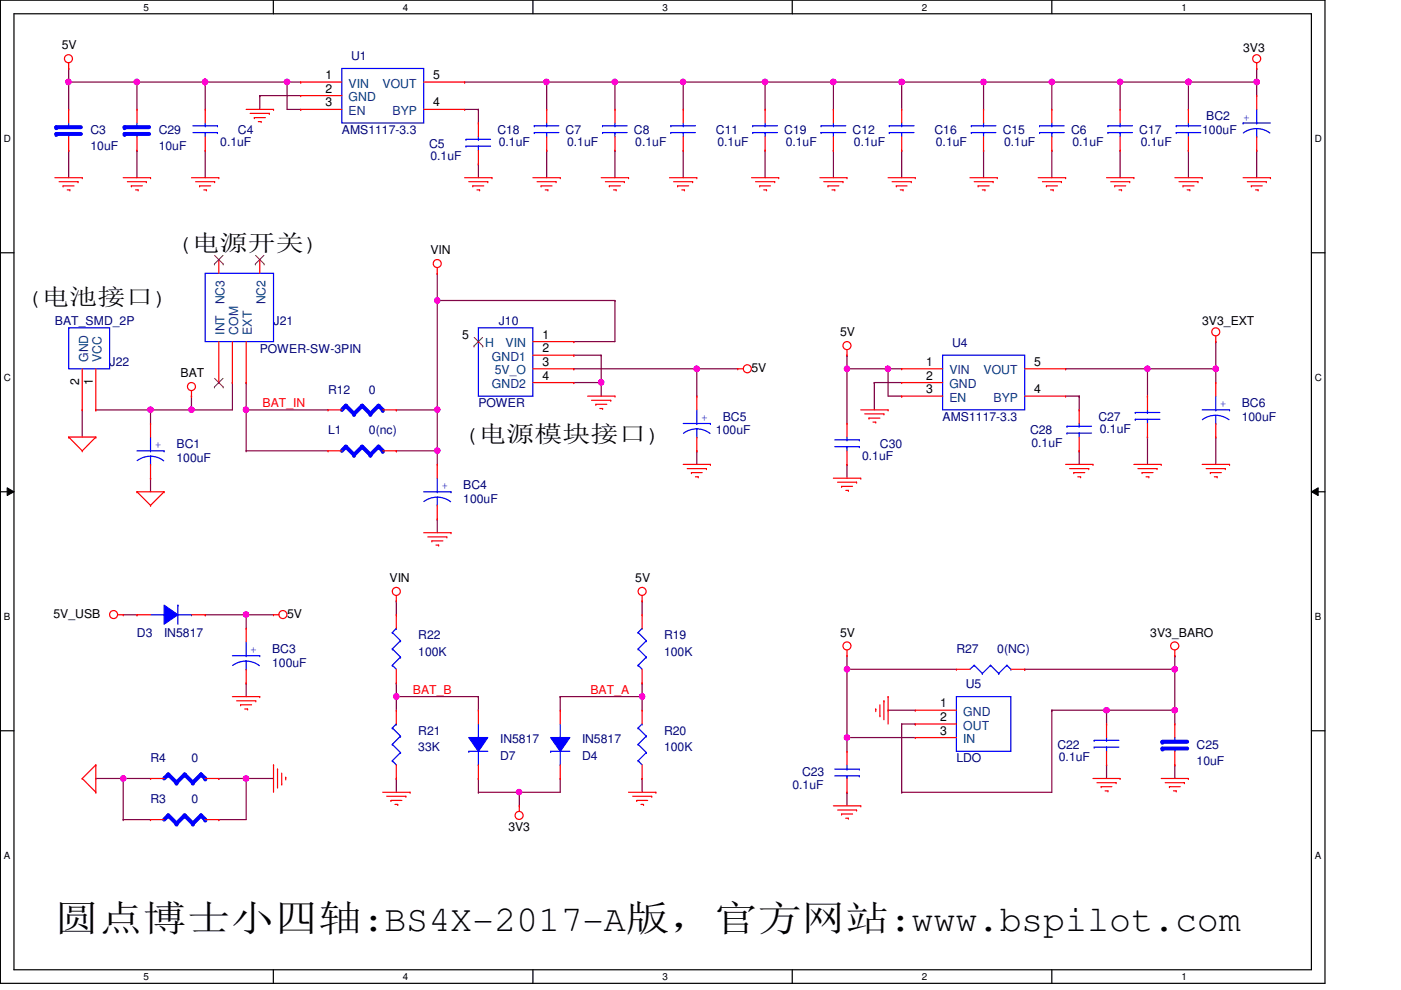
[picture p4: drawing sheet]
<svg xmlns="http://www.w3.org/2000/svg" width="297mm" height="210mm" viewBox="0 0 297 210" stroke-linecap="round" stroke-linejoin="round" font-family="sans-serif">
<path d="M.1 0h280.8v208.5h-280.8zM3 2.9h275v202.7h-275z" fill="none" stroke="#000" stroke-width=".25"/>
<g fill="#fff">
<path d="M30.4 .3h1.2v2.4h-1.2z"/>
<path d="M30.4 205.9h1.2v2.3h-1.2z"/>
</g>
<path d="M58 0v2.9M58 205.6v2.9" fill="none" stroke="#000" stroke-width=".25"/>
<g fill="#fff">
<path d="M85.4 .3h1.2v2.4h-1.2z"/>
<path d="M85.4 205.9h1.2v2.3h-1.2z"/>
</g>
<path d="M113 0v2.9M113 205.6v2.9" fill="none" stroke="#000" stroke-width=".25"/>
<g fill="#fff">
<path d="M140.5 .3h1.1v2.4h-1.1z"/>
<path d="M140.5 205.9h1.1v2.3h-1.1z"/>
</g>
<path d="M168 0v2.9M168 205.6v2.9" fill="none" stroke="#000" stroke-width=".25"/>
<g fill="#fff">
<path d="M195.4 .3h1.2v2.4h-1.2z"/>
<path d="M195.4 205.9h1.2v2.3h-1.2z"/>
</g>
<path d="M223 0v2.9M223 205.6v2.9" fill="none" stroke="#000" stroke-width=".25"/>
<g fill="#fff">
<path d="M250.5 .3h1.1v2.4h-1.1z"/>
<path d="M250.5 205.9h1.1v2.3h-1.1z"/>
<path d="M.8 28.2h1.5v2.4h-1.5z"/>
<path d="M278.8 28.2h1.4v2.4h-1.4z"/>
<path d="M.8 78.9h1.5v2.3h-1.5z"/>
<path d="M278.8 78.9h1.4v2.3h-1.4z"/>
</g>
<path d="M.1 53.6h2.9M278 53.6h2.9" fill="none" stroke="#000" stroke-width=".25"/>
<g fill="#fff">
<path d="M.8 129.6h1.4v2.3h-1.4z"/>
<path d="M278.8 129.6h1.3v2.3h-1.3z"/>
</g>
<path d="M.1 104.3h2.9M278 104.3h2.9" fill="none" stroke="#000" stroke-width=".25"/>
<path d="M1.5 103.4l1.5 .9-1.5 .8zM278 104.3l1.5-.9v1.7z" fill="#000"/>
<path d="M1.5 103.4l1.5 .9-1.5 .8zM278 104.3l1.5-.9v1.7z" fill="none" stroke="#000" stroke-width=".21"/>
<g fill="#fff">
<path d="M.8 180.3h1.4v2.3h-1.4z"/>
<path d="M278.8 180.3h1.3v2.3h-1.3z"/>
</g>
<path d="M.1 154.9h2.9M278 154.9h2.9" fill="none" stroke="#000" stroke-width=".25"/>
<g fill="none" stroke="#800040" stroke-width=".25">
<path d="M176.7 17.4h.1M176.7 17.4v5.8M191.2 17.4h.1M191.2 17.4v5.8M208.5 17.4h.1M208.5 17.4v5.8M208.5 17.4h14.5M223 17.4h.1M223 17.4v5.8M191.2 31.9h.1M191.2 31.9v5.8M208.5 31.9h.1"/>
<path d="M208.5 31.9v5.8M223 31.9h.1M223 31.9v5.8"/>
</g>
<circle cx="208.5" cy="17.4" r=".56" fill="#f0f"/>
<circle cx="208.5" cy="17.4" r=".56" fill="none" stroke="#f0f" stroke-width=".25"/>
<path d="M191.2 17.4h.1M191.2 17.4h17.3" fill="none" stroke="#800040" stroke-width=".25"/>
<circle cx="191.2" cy="17.4" r=".57" fill="#f0f"/>
<circle cx="191.2" cy="17.4" r=".57" fill="none" stroke="#f0f" stroke-width=".25"/>
<path d="M176.7 17.4h.1M176.7 17.4h14.5" fill="none" stroke="#800040" stroke-width=".25"/>
<circle cx="176.7" cy="17.4" r=".57" fill="#f0f"/>
<circle cx="176.7" cy="17.4" r=".57" fill="none" stroke="#f0f" stroke-width=".25"/>
<path d="M14.6 17.4h.1M14.6 17.4h14.4M43.5 17.4h.1M43.5 17.4v5.8M130.4 17.4h.1M130.4 17.4h14.5M162.2 17.4h.1M162.2 17.4h14.5" fill="none" stroke="#800040" stroke-width=".25"/>
<circle cx="14.5" cy="17.4" r=".56" fill="#f0f"/>
<circle cx="14.5" cy="17.4" r=".56" fill="none" stroke="#f0f" stroke-width=".25"/>
<path d="M237.5 17.4h.1M237.5 17.4h14.5" fill="none" stroke="#800040" stroke-width=".25"/>
<circle cx="252" cy="17.4" r=".56" fill="#f0f"/>
<circle cx="252" cy="17.4" r=".56" fill="none" stroke="#f0f" stroke-width=".25"/>
<circle cx="237.5" cy="17.4" r=".56" fill="#f0f"/>
<circle cx="237.5" cy="17.4" r=".56" fill="none" stroke="#f0f" stroke-width=".25"/>
<path d="M252 17.4h.1M252 17.4v5.8M252 17.4h14.4M252 31.9h.1M252 31.9v5.8" fill="none" stroke="#800040" stroke-width=".25"/>
<circle cx="266.4" cy="17.4" r=".56" fill="#f0f"/>
<circle cx="266.4" cy="17.4" r=".56" fill="none" stroke="#f0f" stroke-width=".25"/>
<circle cx="252" cy="17.4" r=".56" fill="#f0f"/>
<circle cx="252" cy="17.4" r=".56" fill="none" stroke="#f0f" stroke-width=".25"/>
<path d="M52.2 95.6h.1M52.2 95.6h17.4M84 95.6h.1M92.7 86.9h.1M92.7 86.9v8.7h-8.7" fill="none" stroke="#800040" stroke-width=".25"/>
<circle cx="92.7" cy="86.9" r=".56" fill="#f0f"/>
<circle cx="92.7" cy="86.9" r=".56" fill="none" stroke="#f0f" stroke-width=".25"/>
<path d="M92.7 63.7h.1M92.7 63.7v23.2h-8.7M52.2 86.9h.1M52.2 81.1h.1M52.2 86.9h17.4M52.2 81.1v5.8M84 86.9h.1M84 144.8h.1M84 144.8v2.9" fill="none" stroke="#800040" stroke-width=".25"/>
<circle cx="92.7" cy="63.7" r=".56" fill="#f0f"/>
<circle cx="92.7" cy="63.7" r=".56" fill="none" stroke="#f0f" stroke-width=".25"/>
<path d="M115.9 17.4h.1M115.9 17.4h14.5M257.8 72.4h.1M257.8 72.4v5.8" fill="none" stroke="#800040" stroke-width=".25"/>
<circle cx="130.3" cy="17.4" r=".56" fill="#f0f"/>
<circle cx="130.3" cy="17.4" r=".56" fill="none" stroke="#f0f" stroke-width=".25"/>
<circle cx="115.8" cy="17.4" r=".56" fill="#f0f"/>
<circle cx="115.8" cy="17.4" r=".56" fill="none" stroke="#f0f" stroke-width=".25"/>
<path d="M179.6 78.2h.1M179.6 78.2v11.6" fill="none" stroke="#800040" stroke-width=".25"/>
<circle cx="179.6" cy="78.2" r=".56" fill="#f0f"/>
<circle cx="179.6" cy="78.2" r=".56" fill="none" stroke="#f0f" stroke-width=".25"/>
<path d="M188.3 78.2h.1M188.3 78.2h2.9M243.3 78.2h.1M243.3 78.2h14.5" fill="none" stroke="#800040" stroke-width=".25"/>
<circle cx="257.8" cy="78.2" r=".56" fill="#f0f"/>
<circle cx="257.8" cy="78.2" r=".56" fill="none" stroke="#f0f" stroke-width=".25"/>
<circle cx="243.3" cy="78.2" r=".56" fill="#f0f"/>
<circle cx="243.3" cy="78.2" r=".56" fill="none" stroke="#f0f" stroke-width=".25"/>
<g fill="none" stroke="#800040" stroke-width=".25">
<path d="M188.3 78.2h.1M188.3 78.2v5.8h2.9M225.9 78.2h.1M225.9 78.2h17.4M243.3 78.2h.1M243.3 78.2v5.8M179.6 98.5h.1M179.6 98.5v2.9M185.4 81.1h.1M185.4 81.1v5.8M185.4 81.1h5.8M191.2 84h.1"/>
<path d="M243.3 92.7h.1M243.3 92.7v5.8"/>
</g>
<circle cx="188.2" cy="78.2" r=".56" fill="#f0f"/>
<circle cx="188.2" cy="78.2" r=".56" fill="none" stroke="#f0f" stroke-width=".25"/>
<g fill="none" stroke="#800040" stroke-width=".25">
<path d="M179.6 75.3h.1M179.6 75.3v2.9M257.8 78.2h.1M257.8 78.2v2.9M225.9 84h2.9M228.8 95.6h.1M228.8 84h.1M228.8 84v2.9M228.8 95.6v2.9M257.8 92.7h.1M257.8 92.7v5.8M26.1 165.1h.1"/>
<path d="M26.1 165.1h5.8M46.4 173.8h.1M52.2 165.1h.1M52.2 165.1h5.8M52.2 165.1v8.7h-5.8"/>
</g>
<circle cx="52.1" cy="165.1" r=".56" fill="#f0f"/>
<circle cx="52.1" cy="165.1" r=".56" fill="none" stroke="#f0f" stroke-width=".25"/>
<path d="M26.1 173.8h.1M26.1 165.1h.1M26.1 173.8h5.8M26.1 165.1v8.7M46.4 165.1h.1M46.4 165.1h5.8" fill="none" stroke="#800040" stroke-width=".25"/>
<circle cx="26.1" cy="165.1" r=".56" fill="#f0f"/>
<circle cx="26.1" cy="165.1" r=".56" fill="none" stroke="#f0f" stroke-width=".25"/>
<g fill="none" stroke="#800040" stroke-width=".25">
<path d="M20.3 86.9h.1M20.3 86.9h20.3M31.9 86.9h.1M249.1 139h.1M249.1 139v2.9M179.6 156.4h.1M179.6 156.4v2.9M223 150.6h.1M223 150.6h11.6M20.3 165.1h.1M20.3 165.1h5.8M234.6 162.2h.1"/>
<path d="M234.6 162.2v2.9"/>
</g>
<circle cx="234.6" cy="150.6" r=".56" fill="#f0f"/>
<circle cx="234.6" cy="150.6" r=".56" fill="none" stroke="#f0f" stroke-width=".25"/>
<path d="M249.1 150.6h.1M249.1 150.6v2.9M249.1 162.2h.1M249.1 162.2v2.9" fill="none" stroke="#800040" stroke-width=".25"/>
<circle cx="249.1" cy="150.6" r=".56" fill="#f0f"/>
<circle cx="249.1" cy="150.6" r=".56" fill="none" stroke="#f0f" stroke-width=".25"/>
<path d="M179.6 141.9h.1M179.6 141.9h23.2M234.6 150.6h.1M234.6 150.6v2.9M179.6 168h.1M179.6 168v2.9" fill="none" stroke="#800040" stroke-width=".25"/>
<circle cx="179.6" cy="141.9" r=".56" fill="#f0f"/>
<circle cx="179.6" cy="141.9" r=".56" fill="none" stroke="#f0f" stroke-width=".25"/>
<path d="M43.5 31.9h.1M43.5 31.9v5.8M179.6 139h.1M179.6 139v2.9M179.6 156.4h.1M179.6 156.4h14.5M188.3 150.6h.1M188.3 150.6h5.8M234.6 150.6h.1M234.6 150.6h14.5" fill="none" stroke="#800040" stroke-width=".25"/>
<circle cx="179.6" cy="156.4" r=".56" fill="#f0f"/>
<circle cx="179.6" cy="156.4" r=".56" fill="none" stroke="#f0f" stroke-width=".25"/>
<path d="M179.6 141.9h.1M179.6 141.9v14.5M191.2 153.5h.1M191.2 153.5h2.9M191.2 153.5v14.5M194.1 153.5h.1M217.3 141.9h.1M217.3 141.9h31.8M223 150.6h.1M223 150.6v17.4h-31.8M191.2 168h.1" fill="none" stroke="#800040" stroke-width=".25"/>
<circle cx="249.1" cy="141.9" r=".56" fill="#f0f"/>
<circle cx="249.1" cy="141.9" r=".56" fill="none" stroke="#f0f" stroke-width=".25"/>
<path d="M147.7 78.2h.1M147.7 78.2h8.7M249.1 141.9h.1M249.1 141.9v8.7" fill="none" stroke="#800040" stroke-width=".25"/>
<circle cx="147.7" cy="78.2" r=".56" fill="#f0f"/>
<circle cx="147.7" cy="78.2" r=".56" fill="none" stroke="#f0f" stroke-width=".25"/>
<path d="M127.5 75.3h.1M127.5 75.3v5.8M92.7 95.6h.1M92.7 95.6v2.9M92.7 110.1h.1M92.7 110.1v2.8" fill="none" stroke="#800040" stroke-width=".25"/>
<circle cx="92.7" cy="95.5" r=".56" fill="#f0f"/>
<circle cx="92.7" cy="95.5" r=".56" fill="none" stroke="#f0f" stroke-width=".25"/>
<path d="M40.6 84h.1M40.6 84v2.9M136.1 144.8h.1M136.1 144.8v2.9" fill="none" stroke="#800040" stroke-width=".25"/>
<circle cx="40.6" cy="86.9" r=".56" fill="#f0f"/>
<circle cx="40.6" cy="86.9" r=".56" fill="none" stroke="#f0f" stroke-width=".25"/>
<path d="M147.7 78.2h.1M147.7 78.2v5.8M31.9 86.9h.1M31.9 86.9v2.9M147.7 95.6h.1M147.7 95.6v2.9M31.9 101.4h.1M31.9 101.4v2.9M52.2 144.8h.1M52.2 144.8v2.9" fill="none" stroke="#800040" stroke-width=".25"/>
<circle cx="31.9" cy="86.9" r=".56" fill="#f0f"/>
<circle cx="31.9" cy="86.9" r=".56" fill="none" stroke="#f0f" stroke-width=".25"/>
<g fill="none" stroke="#800040" stroke-width=".25">
<path d="M266.4 14.5h.1M266.4 14.5v2.9M17.4 86.9h.1M17.4 86.9v5.8M40.6 86.9h.1M40.6 86.9h8.7M118.8 147.7h.1M118.8 147.7h17.3M101.4 165.1h.1M101.4 165.1v2.9M110.1 168h.1M118.8 165.1h.1"/>
<path d="M118.8 165.1v2.9h-8.7M136.1 165.1h.1M136.1 165.1v2.9"/>
</g>
<circle cx="136.1" cy="147.7" r=".56" fill="#f0f"/>
<circle cx="136.1" cy="147.7" r=".56" fill="none" stroke="#f0f" stroke-width=".25"/>
<path d="M136.1 127.4h.1M136.1 127.4v2.9M84 147.7h.1M84 147.7h17.4M136.1 147.7h.1M136.1 147.7v2.9M84 165.1h.1M84 165.1v2.9" fill="none" stroke="#800040" stroke-width=".25"/>
<circle cx="84" cy="147.7" r=".56" fill="#f0f"/>
<circle cx="84" cy="147.7" r=".56" fill="none" stroke="#f0f" stroke-width=".25"/>
<path d="M52.2 86.9h.1M52.2 86.9v8.7M84 127.4h.1M84 127.4v2.9M84 147.7h.1M84 147.7v2.9M118.8 147.7h.1M118.8 147.7v2.9" fill="none" stroke="#800040" stroke-width=".25"/>
<circle cx="52.1" cy="86.9" r=".56" fill="#f0f"/>
<circle cx="52.1" cy="86.9" r=".56" fill="none" stroke="#f0f" stroke-width=".25"/>
<path d="M121.7 72.4h.1M121.7 72.4h8.7M101.4 147.7h.1M101.4 147.7v2.9M101.4 168h.1M101.4 168h8.7" fill="none" stroke="#800040" stroke-width=".25"/>
<circle cx="110.1" cy="167.9" r=".56" fill="#f0f"/>
<circle cx="110.1" cy="167.9" r=".56" fill="none" stroke="#f0f" stroke-width=".25"/>
<path d="M121.7 81.1h.1M121.7 81.1h5.8M110.1 168h.1M110.1 168v2.9" fill="none" stroke="#800040" stroke-width=".25"/>
<circle cx="127.5" cy="81.1" r=".56" fill="#f0f"/>
<circle cx="127.5" cy="81.1" r=".56" fill="none" stroke="#f0f" stroke-width=".25"/>
<g fill="none" stroke="#800040" stroke-width=".25">
<path d="M60.9 17.4h.1M60.9 17.4h2.9M60.9 17.4v5.8h2.9M63.8 17.4h.1M266.4 17.4h.1M266.4 17.4v2.9M55.1 20.3h.1M55.1 20.3v2.9M55.1 20.3h8.7M63.8 23.2h.1M101.4 34.8h.1M101.4 34.8v2.9"/>
<path d="M266.4 31.9h.1M266.4 31.9v5.8M121.7 75.3h.1M121.7 75.3h5.8M49.3 81.1h.1M49.3 81.1v5.8M127.5 81.1h.1M127.5 81.1v2.9M26.1 130.3h2.9M29 130.3h.1M52.2 130.3h.1M52.2 130.3h5.8"/>
</g>
<circle cx="52.1" cy="130.3" r=".56" fill="#f0f"/>
<circle cx="52.1" cy="130.3" r=".56" fill="none" stroke="#f0f" stroke-width=".25"/>
<path d="M223 17.4h.1M223 17.4h14.5M237.5 17.4h.1M237.5 17.4v5.8M98.5 23.2h2.9M101.4 23.2h.1M101.4 23.2v2.9M237.5 31.9h.1M237.5 31.9v5.8" fill="none" stroke="#800040" stroke-width=".25"/>
<circle cx="223" cy="17.4" r=".56" fill="#f0f"/>
<circle cx="223" cy="17.4" r=".56" fill="none" stroke="#f0f" stroke-width=".25"/>
<path d="M14.6 14.5h.1M14.6 17.4h.1M14.6 14.5v8.7M29 17.4h.1M29 17.4v5.8M29 17.4h14.5M14.6 31.9h.1M14.6 31.9v5.8" fill="none" stroke="#800040" stroke-width=".25"/>
<circle cx="43.5" cy="17.4" r=".56" fill="#f0f"/>
<circle cx="43.5" cy="17.4" r=".56" fill="none" stroke="#f0f" stroke-width=".25"/>
<circle cx="29" cy="17.4" r=".56" fill="#f0f"/>
<circle cx="29" cy="17.4" r=".56" fill="none" stroke="#f0f" stroke-width=".25"/>
<path d="M144.9 17.4h.1M144.9 17.4h17.3M29 31.9h.1M29 31.9v5.8" fill="none" stroke="#800040" stroke-width=".25"/>
<circle cx="162.2" cy="17.4" r=".57" fill="#f0f"/>
<circle cx="162.2" cy="17.4" r=".57" fill="none" stroke="#f0f" stroke-width=".25"/>
<circle cx="144.8" cy="17.4" r=".56" fill="#f0f"/>
<circle cx="144.8" cy="17.4" r=".56" fill="none" stroke="#f0f" stroke-width=".25"/>
<path d="M43.5 17.4h.1M43.5 17.4h17.4M130.4 31.9h.1M130.4 31.9v5.8M92.7 58h.1M92.7 58v5.7M92.7 63.7h.1M92.7 63.7h37.7M130.4 63.7h.1M130.4 63.7v8.7" fill="none" stroke="#800040" stroke-width=".25"/>
<circle cx="60.9" cy="17.4" r=".57" fill="#f0f"/>
<circle cx="60.9" cy="17.4" r=".57" fill="none" stroke="#f0f" stroke-width=".25"/>
<circle cx="43.5" cy="17.4" r=".56" fill="#f0f"/>
<circle cx="43.5" cy="17.4" r=".56" fill="none" stroke="#f0f" stroke-width=".25"/>
<g fill="none" stroke="#800040" stroke-width=".25">
<path d="M98.5 17.4h.1M98.5 17.4h17.4M115.9 17.4h.1M115.9 17.4v5.8M130.4 17.4h.1M130.4 17.4v5.8M144.9 17.4h.1M144.9 17.4v5.8M162.2 17.4h.1M162.2 17.4v5.8M115.9 31.9h.1M115.9 31.9v5.8"/>
<path d="M144.9 31.9h.1M144.9 31.9v5.8M162.2 31.9h.1M162.2 31.9v5.8M176.7 31.9h.1M176.7 31.9v5.8M121.7 78.2h.1M121.7 78.2h26M179.6 78.2h.1M179.6 78.2h8.7M43.5 130.3h.1M43.5 130.3h8.7"/>
<path d="M52.2 130.3h.1M52.2 130.3v2.9"/>
</g>
<g fill="none" stroke="#f00" stroke-width=".25">
<path d="M14.6 14.5h.1M14.6 13.3v1.2M63.8 17.4h.1M63.8 17.4h8.7M89.8 17.4h8.7M98.5 17.4h.1M266.4 14.5h.1M266.4 13.3v1.2M11.6 37.7h5.8M12.5 38.5h4M13.4 39.4h.1M13.4 39.4h2.3"/>
<path d="M16.5 38.5h.1M17.4 37.7h.1M26.1 37.7h5.8M27 38.5h4M27.9 39.4h.1M27.9 39.4h2.3M31 38.5h.1M31.9 37.7h.1M40.6 37.7h5.8M41.5 38.5h4M42.3 39.4h.1M42.3 39.4h2.4"/>
<path d="M45.5 38.5h.1M46.4 37.7h.1M52.2 23.2h5.8M53 24h4.1M53.9 24.9h.1M53.9 24.9h2.4M54.8 25.8h.6M55.4 25.8h.1M57.1 24h.1M58 23.2h.1M63.8 20.3h.1M63.8 23.2h.1"/>
<path d="M63.8 23.2h8.7M63.8 20.3h8.7M89.8 23.2h8.7M98.5 23.2h.1M98.5 37.7h5.8M99.4 38.5h4M100.2 39.4h.1M100.2 39.4h2.4M103.4 38.5h.1M104.3 37.7h.1M113 37.7h5.8M113.9 38.5h4"/>
<path d="M114.7 39.4h.1M114.7 39.4h2.3M115.9 23.2h.1M115.9 31.9h.1M115.9 23.2v2.9M115.9 29v2.9M117.9 38.5h.1M118.8 37.7h.1M127.5 37.7h5.8M128.4 38.5h4M129.2 39.4h.1M129.2 39.4h2.3"/>
<path d="M132.4 38.5h.1M133.3 37.7h.1M141.9 37.7h5.8M142.8 38.5h4.1M143.7 39.4h.1M143.7 39.4h2.3M144.9 23.2h.1M144.9 31.9h.1M144.9 23.2v2.9M144.9 29v2.9M146.9 38.5h.1M147.7 37.7h.1"/>
<path d="M159.3 37.7h5.8M160.2 38.5h4M161.1 39.4h.1M161.1 39.4h2.3M164.2 38.5h.1M165.1 37.7h.1M173.8 37.7h5.8M174.7 38.5h4M175.6 39.4h.1M175.6 39.4h2.2M178.7 38.5h.1M179.6 37.7h.1"/>
<path d="M188.3 37.7h5.8M189.1 38.5h4.1M190 39.4h.1M190 39.4h2.3M193.2 38.5h.1M194.1 37.7h.1M205.7 37.7h5.8M206.5 38.5h4.1M207.4 39.4h.1M207.4 39.4h2.3M210.6 38.5h.1M211.5 37.7h.1"/>
<path d="M220.1 37.7h5.8M221 38.5h4M221.9 39.4h.1M221.9 39.4h2.3M225 38.5h.1M225.9 37.7h.1M234.6 37.7h5.8M235.5 38.5h4M236.3 39.4h.1M236.3 39.4h2.4M239.5 38.5h.1M240.4 37.7h.1"/>
<path d="M249.1 37.7h5.8M250 38.5h4M250.8 39.4h.1M250.8 39.4h2.3M254 38.5h.1M254.9 37.7h.1M263.6 37.7h5.8M264.5 38.5h4M265.3 39.4h.1M265.3 39.4h2.3M268.5 38.5h.1M269.4 37.7h.1"/>
<path d="M14.3 40.3h.5M14.8 40.3h.1M28.7 40.3h.6M29.3 40.3h.1M43.2 40.3h.6M43.8 40.3h.1M92.7 58h.1M92.7 56.8v1.2M101.1 40.3h.6M101.7 40.3h.1M115.6 40.3h.6M116.2 40.3h.1"/>
<path d="M130.1 40.3h.5M130.6 40.3h.1M144.6 40.3h.5M145.1 40.3h.1M161.9 40.3h.6M162.5 40.3h.1M176.4 40.3h.6M177 40.3h.1M190.9 40.3h.6M191.5 40.3h.1M208.3 40.3h.5M208.8 40.3h.1"/>
<path d="M222.8 40.3h.5M223.3 40.3h.1M237.2 40.3h.6M237.8 40.3h.1M251.7 40.3h.6M252.3 40.3h.1M266.2 40.3h.5M266.7 40.3h.1M156.4 78.2h.1M156.4 78.2h1.2M179.6 75.3h.1M179.6 74.2v1.1"/>
<path d="M257.8 72.4h.1M257.8 71.2v1.2M14.6 92.7h.1M14.6 92.7h5.7M14.6 92.7l2.8 2.9M17.4 95.6h.1M20.3 92.7h.1M20.3 92.7l-2.9 2.9M40.6 84h.1M40.6 82.8v1.2M124.6 84h5.8M125.4 84.9h4.1"/>
<path d="M126.3 85.7h.1M126.3 85.7h2.3M127.2 86.6h.6M127.8 86.6h.1M129.5 84.9h.1M130.4 84h.1M144.9 98.5h5.7M145.7 99.4h4.1M149.8 99.4h.1M150.6 98.5h.1M182.5 86.9h5.8M183.3 87.8h4.1"/>
<path d="M184.2 88.6h.1M184.2 88.6h2.4M185.1 89.5h.6M185.7 89.5h.1M187.4 87.8h.1M188.3 86.9h.1M225.9 98.5h5.8M226.8 99.4h4M230.8 99.4h.1M231.7 98.5h.1M240.4 98.5h5.8M241.3 99.4h4"/>
<path d="M245.3 99.4h.1M246.2 98.5h.1M254.9 98.5h5.8M255.7 99.4h4.1M259.8 99.4h.1M260.7 98.5h.1M29 104.3h.1M29 104.3h5.8M29 104.3l2.9 2.8M31.9 107.1h.1M34.8 104.3h.1M34.8 104.3l-2.9 2.8"/>
<path d="M89.8 112.9h5.8M90.7 113.8h4M91.6 114.7h.1M91.6 114.7h2.3M92.5 115.6h.5M93 115.6h.1M94.7 113.8h.1M95.6 112.9h.1M146.6 100.2h.1M146.6 100.2h2.3M147.4 101.1h.6M148 101.1h.1"/>
<path d="M176.7 101.4h5.8M177.6 102.2h4M178.4 103.1h.1M178.4 103.1h2.4M179.3 104h.6M179.9 104h.1M181.6 102.2h.1M182.5 101.4h.1M227.7 100.2h.1M227.7 100.2h2.3M228.5 101.1h.6M229.1 101.1h.1"/>
<path d="M242.1 100.2h.1M242.1 100.2h2.4M243 101.1h.6M243.6 101.1h.1M256.6 100.2h.1M256.6 100.2h2.3M257.5 101.1h.6M258.1 101.1h.1M25 130.3h1.1M26.1 130.3h.1M58 130.3h.1M58 130.3h1.1"/>
<path d="M84 127.4h.1M84 126.3v1.1M136.1 127.4h.1M136.1 130.3h.1M136.1 126.3v1.1M136.1 130.3v2.9M179.6 139h.1M179.6 137.8v1.2M249.1 139h.1M249.1 137.8v1.2M49.3 147.7h5.8M50.2 148.6h4"/>
<path d="M51 149.4h.1M51 149.4h2.3M51.9 150.3h.6M52.5 150.3h.1M54.2 148.6h.1M55.1 147.7h.1M84 150.6h.1M84 150.6v2.9M136.1 144.8h.1M136.1 141.9v2.9M185.7 150.3h.1M185.7 150.3v.6"/>
<path d="M186.6 151.8h.1M186.6 149.4v2.4M187.4 148.6h.1M187.4 148.6v4M188.3 147.7h.1M188.3 147.7v5.8M17.4 165.1h.1M17.4 165.1l2.9 2.9M20.3 162.2h.1M20.3 168h.1M20.3 162.2v5.8M20.3 162.2l-2.9 2.9"/>
<path d="M58 162.2h.1M58 162.2v5.8M58.8 163.1h.1M58.8 163.1v4M59.7 166.2h.1M59.7 163.9v2.3M60.6 164.8h.1M60.6 164.8v.6M81.1 168h5.8M82 168.8h4.1M82.9 169.7h.1M82.9 169.7h2.3"/>
<path d="M83.7 170.6h.6M84 165.1h.1M84 162.2v2.9M84.3 170.6h.1M86.1 168.8h.1M86.9 168h.1M110.1 170.9h.1M110.1 170.9v1.1M133.3 168h5.8M134.2 168.8h4M135 169.7h.1M135 169.7h2.3"/>
<path d="M135.9 170.6h.5M136.4 170.6h.1M138.2 168.8h.1M139.1 168h.1M176.7 170.9h5.8M177.6 171.7h4M178.4 172.6h.1M178.4 172.6h2.4M179.3 173.5h.6M179.9 173.5h.1M181.6 171.7h.1M182.5 170.9h.1"/>
<path d="M231.7 165.1h5.8M232.6 165.9h4M233.5 166.8h.1M233.5 166.8h2.3M234.3 167.7h.6M234.9 167.7h.1M236.6 165.9h.1M237.5 165.1h.1M246.2 165.1h5.8M247.1 165.9h4M247.9 166.8h.1M247.9 166.8h2.3"/>
<path d="M248.8 167.7h.6M249.4 167.7h.1M251.1 165.9h.1M252 165.1h.1"/>
<circle cx="14.5" cy="12.4" r=".85"/>
<circle cx="266.4" cy="12.4" r=".85"/>
<circle cx="92.7" cy="55.9" r=".85"/>
<circle cx="158.4" cy="78.2" r=".85"/>
<circle cx="179.6" cy="73.3" r=".85"/>
<circle cx="257.8" cy="70.4" r=".85"/>
<circle cx="40.6" cy="82" r=".85"/>
<circle cx="24.1" cy="130.3" r=".85"/>
<circle cx="60" cy="130.3" r=".85"/>
<circle cx="84" cy="125.4" r=".85"/>
<circle cx="136.1" cy="125.4" r=".85"/>
<circle cx="179.6" cy="136.9" r=".85"/>
<circle cx="249.1" cy="137" r=".86"/>
<circle cx="110.1" cy="172.9" r=".85"/>
</g>
<g fill="none" stroke="#00f" stroke-width=".25">
<path d="M72.5 14.5h17.3v11.6h-17.3zM113.3 28.1h.1M113.3 26.7h.1M113.3 28.1h5.2M113.3 26.7h5.2M115.9 26.7h.1M115.9 28.1h.1M115.9 26.1v.6M115.9 28.1v.9M142.2 28.1h.1M142.2 26.7h.1M142.2 28.1h5.2"/>
<path d="M142.2 26.7h5.2M144.9 26.7h.1M144.9 28.1h.1M144.9 26.1v.6M144.9 28.1v.9M135.3 137.6h.1M135.3 134.1h.1M135.3 137.6l1.7 1.7M135.3 134.1l1.7 1.7M136.1 133.2h.1M136.1 133.2l-.8 .9M137 139.3h.1"/>
<path d="M137 135.8h.1M137 139.3l-1.7 1.8M137 135.8l-1.7 1.8M83.2 157.8h.1M83.2 154.3h.1M83.2 157.8l1.7 1.8M83.2 154.3l1.7 1.8M84 153.5h.1M84 153.5l-.8 .8M84.9 159.6h.1M84.9 156.1h.1M84.9 159.6l-1.7 1.7"/>
<path d="M84.9 156.1l-1.7 1.7M135.3 141.1h.1M135.3 141.1l.8 .8M83.2 161.3h.1M83.2 161.3l.8 .9"/>
</g>
<path d="M35.7 172.9l-.9 .9" fill="none" stroke="#00f" stroke-width=".85"/>
<circle cx="35.7" cy="172.9" r=".42" fill="#00f"/>
<path d="M35.7 172.9l1.7 1.7" fill="none" stroke="#00f" stroke-width=".85"/>
<circle cx="37.4" cy="174.6" r=".42" fill="#00f"/>
<path d="M39.2 172.9l-1.8 1.7" fill="none" stroke="#00f" stroke-width=".85"/>
<circle cx="39.2" cy="172.9" r=".42" fill="#00f"/>
<path d="M39.2 172.9l1.7 1.7" fill="none" stroke="#00f" stroke-width=".85"/>
<circle cx="40.9" cy="174.6" r=".42" fill="#00f"/>
<path d="M42.6 172.9l-1.7 1.7" fill="none" stroke="#00f" stroke-width=".85"/>
<circle cx="42.6" cy="172.9" r=".42" fill="#00f"/>
<path d="M42.6 172.9l.9 .9" fill="none" stroke="#00f" stroke-width=".85"/>
<circle cx="43.5" cy="173.8" r=".42" fill="#00f"/>
<g fill="none" stroke="#f00" stroke-width=".25">
<path d="M130.4 23.2h.1M130.4 31.9h.1M130.4 23.2v2.9M130.4 29v2.9M223 23.2h.1M223 31.9h.1M223 23.2v2.9M223 29v2.9M17.4 78.2v8.7M20.3 78.2v8.7M191.2 78.2h.1M191.2 78.2h8.7"/>
<path d="M217.3 78.2h8.6M225.9 78.2h.1M17.4 86.9h.1M20.3 86.9h.1M191.2 81.1h.1M191.2 84h.1M191.2 81.1h8.7M191.2 84h8.7M217.3 84h8.6M225.9 84h.1M228.8 86.9h.1M228.8 95.6h.1"/>
<path d="M228.8 86.9v2.9M228.8 92.7v2.9M31.9 173.8h.1M31.9 173.8h2.9M43.5 173.8h2.9M46.4 173.8h.1"/>
</g>
<g fill="none" stroke="#00f" stroke-width=".25">
<path d="M29 28.4h.1M29 28.4v.6M127.8 28.1h.1M127.8 26.7h.1M127.8 28.1h5.2M127.8 26.7h5.2M130.4 26.7h.1M130.4 28.1h.1M130.4 26.1v.6M130.4 28.1v.9M220.4 28.1h.1M220.4 26.7h.1"/>
<path d="M220.4 28.1h5.2M220.4 26.7h5.2M223 26.7h.1M223 28.1h.1M223 26.1v.6M223 28.1v.9M14.6 69.5h8.6v8.7h-8.6zM199.9 75.3h17.4v11.6h-17.4zM226.2 91.8h.1M226.2 90.4h.1M226.2 91.8h5.2M226.2 90.4h5.2"/>
<path d="M228.8 90.4h.1M228.8 91.8h.1M228.8 89.8v.6M228.8 91.8v.9"/>
</g>
<path d="M26.4 27h5.2" fill="none" stroke="#00f" stroke-width=".85"/>
<circle cx="26.4" cy="27" r=".42" fill="#00f"/>
<path d="M26.4 28.4h5.2" fill="none" stroke="#00f" stroke-width=".85"/>
<circle cx="26.4" cy="28.4" r=".42" fill="#00f"/>
<path d="M29 27h.1M29 26.1v.9M99.4 159.3h.1M99.4 159.3h4M101.4 156.4h.1M101.4 153.5v2.9M101.4 159.3v2.9M101.4 162.2h.1" fill="none" stroke="#00f" stroke-width=".25"/>
<path d="M29 31.9h.1M29 23.2h.1M29 23.2v2.9M29 29v2.9" fill="none" stroke="#f00" stroke-width=".25"/>
<path d="M99.4 156.4h4l-2 2.9z" fill-rule="evenodd" fill="#00f"/>
<g fill="none" stroke="#00f" stroke-width=".25">
<path d="M99.4 156.4h4l-2 2.9zM206.5 141.1h.1M206.5 141.1l-.8 .8M206.5 141.1l1.8 1.7M208.3 142.8h.1M210 141.1h.1M210 141.1l-1.7 1.7M210 141.1l1.7 1.7M211.7 142.8h.1M213.5 141.1h.1M213.5 141.1l-1.8 1.7M213.5 141.1l.8 .8"/>
<path d="M214.3 141.9h.1"/>
</g>
<path d="M101.4 150.6h.1M101.4 150.6v2.9M202.8 141.9h.1M202.8 141.9h2.9M214.3 141.9h3M217.3 141.9h.1M101.4 165.1h.1M101.4 162.2v2.9" fill="none" stroke="#f00" stroke-width=".25"/>
<path d="M73.3 94.7l-.8 .9" fill="none" stroke="#00f" stroke-width=".85"/>
<circle cx="73.3" cy="94.7" r=".42" fill="#00f"/>
<path d="M73.3 94.7l1.8 1.7" fill="none" stroke="#00f" stroke-width=".85"/>
<circle cx="75.1" cy="96.4" r=".42" fill="#00f"/>
<path d="M76.8 94.7l-1.7 1.7" fill="none" stroke="#00f" stroke-width=".85"/>
<circle cx="76.8" cy="94.7" r=".42" fill="#00f"/>
<path d="M76.8 94.7l1.7 1.7" fill="none" stroke="#00f" stroke-width=".85"/>
<circle cx="78.5" cy="96.4" r=".42" fill="#00f"/>
<path d="M80.3 94.7l-1.8 1.7" fill="none" stroke="#00f" stroke-width=".85"/>
<circle cx="80.3" cy="94.7" r=".42" fill="#00f"/>
<path d="M80.3 94.7l.8 .9" fill="none" stroke="#00f" stroke-width=".85"/>
<circle cx="81.1" cy="95.6" r=".42" fill="#00f"/>
<path d="M69.6 95.6h.1M69.6 95.6h2.9M81.1 95.6h2.9M84 95.6h.1" fill="none" stroke="#f00" stroke-width=".25"/>
<path d="M14.6 28.4h.1M14.6 28.4v.6" fill="none" stroke="#00f" stroke-width=".25"/>
<path d="M11.9 27h5.2" fill="none" stroke="#00f" stroke-width=".85"/>
<circle cx="11.9" cy="27" r=".42" fill="#00f"/>
<path d="M11.9 28.4h5.2" fill="none" stroke="#00f" stroke-width=".85"/>
<circle cx="11.9" cy="28.4" r=".42" fill="#00f"/>
<g fill="none" stroke="#00f" stroke-width=".25">
<path d="M14.6 27h.1M14.6 26.1v.9M98.8 31h.1M98.8 29.5h.1M98.8 31h5.2M98.8 29.5h5.2M101.4 29.5h.1M101.4 31h.1M101.4 29v.5M101.4 31v.9M234.9 28.1h.1M234.9 26.7h.1"/>
<path d="M234.9 28.1h5.2M234.9 26.7h5.2M237.5 26.7h.1M237.5 28.1h.1M237.5 26.1v.6M237.5 28.1v.9M43.5 58h14.5v14.4h-14.5zM177 94.7h5.2M177 93.3h5.2M179.6 93.3h.1M179.6 94.7h.1M179.6 92.7v.6"/>
<path d="M179.6 94.7v.9M182.2 94.7h.1M182.2 93.3h.1"/>
</g>
<g fill="none" stroke="#f00" stroke-width=".25">
<path d="M14.6 31.9h.1M14.6 23.2h.1M14.6 23.2v2.9M14.6 29v2.9M101.4 26.1h.1M101.4 34.8h.1M101.4 26.1v2.9M101.4 31.9v2.9M237.5 23.2h.1M237.5 31.9h.1M237.5 23.2v2.9M237.5 29v2.9"/>
<path d="M46.4 55h.1M46.4 55v3M55.1 55h.1M55.1 55v3M46.4 72.4v8.7M49.3 72.4v8.7M52.2 72.4v8.7M46.4 81.1h.1M49.3 81.1h.1M52.2 81.1h.1M179.6 89.8h.1M179.6 98.5h.1"/>
<path d="M179.6 89.8v2.9M179.6 95.6v2.9"/>
</g>
<path d="M45.5 56h.1M45.5 54.1l1.8 1.9M47.3 54.1l-1.8 1.9M47.3 56h.1M54.1 56h.1M54.2 54.1l1.8 1.9M56 54.1l-1.9 1.9M56 56h.1M45.5 82h.1M45.5 80.2l1.8 1.8M47.3 80.2l-1.8 1.8M47.3 82h.1" fill="none" stroke="#804000" stroke-width=".21"/>
<path d="M35.7 164.2l-.9 .9" fill="none" stroke="#00f" stroke-width=".85"/>
<circle cx="35.7" cy="164.2" r=".42" fill="#00f"/>
<path d="M35.7 164.2l1.7 1.7" fill="none" stroke="#00f" stroke-width=".85"/>
<circle cx="37.4" cy="165.9" r=".42" fill="#00f"/>
<path d="M39.2 164.2l-1.8 1.7" fill="none" stroke="#00f" stroke-width=".85"/>
<circle cx="39.2" cy="164.2" r=".42" fill="#00f"/>
<path d="M39.2 164.2l1.7 1.7" fill="none" stroke="#00f" stroke-width=".85"/>
<circle cx="40.9" cy="165.9" r=".42" fill="#00f"/>
<path d="M42.6 164.2l-1.7 1.7" fill="none" stroke="#00f" stroke-width=".85"/>
<circle cx="42.6" cy="164.2" r=".42" fill="#00f"/>
<path d="M42.6 164.2l.9 .9" fill="none" stroke="#00f" stroke-width=".85"/>
<circle cx="43.5" cy="165.1" r=".42" fill="#00f"/>
<path d="M176.7 23.2h.1M176.7 31.9h.1M176.7 23.2v2.9M176.7 29v2.9M31.9 165.1h.1M31.9 165.1h2.9M43.5 165.1h2.9M46.4 165.1h.1" fill="none" stroke="#f00" stroke-width=".25"/>
<g fill="none" stroke="#00f" stroke-width=".25">
<path d="M174.1 28.1h.1M174.1 26.7h.1M174.1 28.1h5.2M174.1 26.7h5.2M176.7 26.7h.1M176.7 28.1h.1M176.7 26.1v.6M176.7 28.1v.9M31.9 130.3h2.9M34.8 130.3h.1M37.7 128.3h.1M37.7 128.3v4"/>
<path d="M37.7 130.3h2.9M40.6 130.3h.1"/>
</g>
<path d="M34.8 128.3l2.9 2-2.9 2z" fill-rule="evenodd" fill="#00f"/>
<g fill="none" stroke="#00f" stroke-width=".25">
<path d="M40.9 28.1h5.2M40.9 26.7h5.2M43.5 26.7h.1M43.5 28.1h.1M43.5 26.1v.6M43.5 28.1v.9M46.1 28.1h.1M46.1 26.7h.1M205.9 28.1h.1M205.9 26.7h.1M205.9 28.1h5.3M205.9 26.7h5.3"/>
<path d="M208.5 26.7h.1M208.5 28.1h.1M208.5 26.1v.6M208.5 28.1v.9M263.6 26.1h.1M263.6 26.1h5.8M266.4 29h.1M266.4 26.1h.1M266.4 27.3l-1.5 .2-1.3 .7M266.4 27.3l1.5 .2 1.3 .7M266.4 23.2v2.9M266.4 27.3v1.7"/>
<path d="M101.4 69.5h11.6v14.5h-11.6zM29 95.6h5.8M31.9 98.5h.1M31.9 95.6h.1M31.9 96.7l1.5 .3 1.3 .7M31.9 96.7l-1.5 .3-1.3 .7M31.9 92.7v2.9M31.9 96.7v1.8M34.8 95.6h.1M144.9 89.8h5.7M147.7 92.7h.1M147.7 89.8h.1"/>
<path d="M147.7 90.9l1.5 .3 1.3 .7M147.7 90.9l-1.5 .3-1.3 .7M147.7 86.9v2.9M147.7 90.9v1.8M150.6 89.8h.1M240.7 88.9h.1M240.7 87.5h.1M240.7 88.9h5.2M240.7 87.5h5.2M243.3 87.5h.1M243.3 88.9h.1M243.3 86.9v.6"/>
<path d="M243.3 88.9v.9M254.9 86.9h5.8M257.8 89.8h.1M257.8 86.9h.1M257.8 88.1l1.4 .2 1.4 .7M257.8 88.1l-1.5 .2-1.4 .7M257.8 84v2.9M257.8 88.1v1.7M260.7 86.9h.1M89.8 104.3h5.8M92.7 107.1h.1M92.7 104.3h.1"/>
<path d="M92.7 105.4l1.5 .3 1.3 .7M92.7 105.4l-1.5 .3-1.3 .6M92.7 101.4v2.9M92.7 105.4v1.7M95.6 104.3h.1M34.8 128.3l2.9 2-2.9 2zM49.3 139h5.8M52.2 139h.1M52.2 136.1v2.9M55.1 139h.1M83.2 137.6h.1M83.2 134.1h.1"/>
<path d="M83.2 137.6l1.7 1.7M83.2 134.1l1.7 1.7M84 133.2h.1M84 133.2l-.8 .9M84.9 139.3h.1M84.9 135.8h.1M84.9 139.3l-1.7 1.8M84.9 135.8l-1.7 1.8M52.2 141.9h.1M52.2 140.2l1.5 .2 1.3 .7M52.2 140.2l-1.6 .2-1.3 .7M52.2 140.2v1.7"/>
<path d="M83.2 141.1h.1M83.2 141.1l.8 .8M116.8 159.3h.1M116.8 159.3h4M118.8 156.4h.1M118.8 153.5v2.9M118.8 159.3v2.9M202.8 147.7h11.5v11.6h-11.5zM118.8 162.2h.1"/>
</g>
<g fill="none" stroke="#f00" stroke-width=".25">
<path d="M43.5 23.2h.1M43.5 31.9h.1M43.5 23.2v2.9M43.5 29v2.9M208.5 23.2h.1M208.5 31.9h.1M208.5 23.2v2.9M208.5 29v2.9M266.4 20.3h.1M266.4 31.9h.1M266.4 20.3v2.9M266.4 29v2.9"/>
<path d="M101.4 72.4h.1M113 72.4h8.7M113 75.3h8.7M113 78.2h8.7M121.7 72.4h.1M121.7 75.3h.1M121.7 78.2h.1M31.9 89.8h.1M31.9 89.8v2.9M31.9 98.5v2.9M92.7 98.5h.1M92.7 98.5v2.9"/>
<path d="M113 81.1h8.7M121.7 81.1h.1M147.7 84h.1M147.7 95.6h.1M147.7 84v2.9M147.7 92.7v2.9M243.3 84h.1M243.3 92.7h.1M243.3 84v2.9M243.3 89.8v2.9M257.8 81.1h.1M257.8 92.7h.1"/>
<path d="M257.8 81.1v2.9M257.8 89.8v2.9M31.9 101.4h.1M92.7 110.1h.1M92.7 107.1v3M29 130.3h.1M29 130.3h2.9M40.6 130.3h2.9M43.5 130.3h.1M52.2 133.2h.1M52.2 133.2v2.9M84 130.3h.1"/>
<path d="M84 130.3v2.9M52.2 144.8h.1M52.2 141.9v2.9M84 144.8h.1M84 141.9v2.9M194.1 150.6h.1M194.1 153.5h.1M194.1 156.4h.1M194.1 150.6h8.7M194.1 153.5h8.7M194.1 156.4h8.7"/>
</g>
<path d="M100.5 73.4h.1M100.5 71.5l1.9 1.9M102.3 71.5l-1.8 1.9M102.4 73.4h.1" fill="none" stroke="#804000" stroke-width=".21"/>
<path d="M116.8 156.4h4l-2 2.9z" fill-rule="evenodd" fill="#00f"/>
<path d="M116.8 156.4h4l-2 2.9zM249.1 158.7h.1M249.1 158.7v.6" fill="none" stroke="#00f" stroke-width=".25"/>
<path d="M118.8 150.6h.1M118.8 150.6v2.9M118.8 165.1h.1M118.8 162.2v2.9" fill="none" stroke="#f00" stroke-width=".25"/>
<path d="M246.5 157.3h5.2" fill="none" stroke="#00f" stroke-width=".85"/>
<circle cx="246.5" cy="157.3" r=".42" fill="#00f"/>
<path d="M246.5 158.7h5.2" fill="none" stroke="#00f" stroke-width=".85"/>
<circle cx="246.5" cy="158.7" r=".42" fill="#00f"/>
<g fill="none" stroke="#00f" stroke-width=".25">
<path d="M249.4 28.1h.1M249.4 26.7h.1M249.4 28.1h5.2M249.4 26.7h5.2M252 26.7h.1M252 28.1h.1M252 26.1v.6M252 28.1v.9M249.1 157.3h.1M249.1 156.4v.9M177 163.1h5.2M177 164.5h5.2"/>
<path d="M179.6 164.5h.1M179.6 163.1h.1M179.6 162.2v.9M179.6 164.5v.6M182.2 163.1h.1M182.2 164.5h.1"/>
</g>
<path d="M252 23.2h.1M252 31.9h.1M252 23.2v2.9M252 29v2.9M179.6 159.3h.1M179.6 159.3v2.9M249.1 153.5h.1M249.1 153.5v2.9M249.1 159.3v2.9M179.6 168h.1M179.6 165.1v2.9M249.1 162.2h.1" fill="none" stroke="#f00" stroke-width=".25"/>
<path d="M73.3 86l-.8 .9" fill="none" stroke="#00f" stroke-width=".85"/>
<circle cx="73.3" cy="86" r=".42" fill="#00f"/>
<path d="M73.3 86l1.8 1.8" fill="none" stroke="#00f" stroke-width=".85"/>
<circle cx="75.1" cy="87.8" r=".42" fill="#00f"/>
<path d="M76.8 86l-1.7 1.8" fill="none" stroke="#00f" stroke-width=".85"/>
<circle cx="76.8" cy="86" r=".42" fill="#00f"/>
<path d="M76.8 86l1.7 1.8" fill="none" stroke="#00f" stroke-width=".85"/>
<circle cx="78.5" cy="87.8" r=".42" fill="#00f"/>
<path d="M80.3 86l-1.8 1.8" fill="none" stroke="#00f" stroke-width=".85"/>
<circle cx="80.3" cy="86" r=".42" fill="#00f"/>
<path d="M80.3 86l.8 .9" fill="none" stroke="#00f" stroke-width=".85"/>
<circle cx="81.1" cy="86.9" r=".42" fill="#00f"/>
<g fill="none" stroke="#f00" stroke-width=".25">
<path d="M162.2 23.2h.1M162.2 31.9h.1M162.2 23.2v2.9M162.2 29v2.9M191.2 23.2h.1M191.2 31.9h.1M191.2 23.2v2.9M191.2 29v2.9M69.6 86.9h.1M69.6 86.9h2.9M81.1 86.9h2.9M84 86.9h.1"/>
<path d="M136.1 150.6h.1M136.1 150.6v2.9M234.6 153.5h.1M234.6 153.5v2.9M234.6 159.3v2.9M136.1 165.1h.1M136.1 162.2v2.9M234.6 162.2h.1"/>
</g>
<g fill="none" stroke="#00f" stroke-width=".25">
<path d="M159.6 28.1h.1M159.6 26.7h.1M159.6 28.1h5.2M159.6 26.7h5.2M162.2 26.7h.1M162.2 28.1h.1M162.2 26.1v.6M162.2 28.1v.9M188.5 28.1h.1M188.5 26.7h.1M188.5 28.1h5.3M188.5 26.7h5.3"/>
<path d="M191.2 26.7h.1M191.2 28.1h.1M191.2 26.1v.6M191.2 28.1v.9M135.3 157.8h.1M135.3 154.3h.1M135.3 157.8l1.7 1.8M135.3 154.3l1.7 1.8M136.1 153.5h.1M136.1 153.5l-.8 .8M137 159.6h.1M137 156.1h.1"/>
<path d="M137 159.6l-1.7 1.7M137 156.1l-1.7 1.7M232 158.4h.1M232 157h.1M232 158.4h5.2M232 157h5.2M234.6 157h.1M234.6 158.4h.1M234.6 156.4v.6M234.6 158.4v.9M135.3 161.3h.1M135.3 161.3l.8 .9"/>
</g>
<circle cx="208.5" cy="17.4" r=".56" fill="#f0f"/>
<circle cx="208.5" cy="17.4" r=".56" fill="none" stroke="#f0f" stroke-width=".25"/>
<circle cx="191.2" cy="17.4" r=".57" fill="#f0f"/>
<circle cx="191.2" cy="17.4" r=".57" fill="none" stroke="#f0f" stroke-width=".25"/>
<circle cx="176.7" cy="17.4" r=".57" fill="#f0f"/>
<circle cx="176.7" cy="17.4" r=".57" fill="none" stroke="#f0f" stroke-width=".25"/>
<circle cx="14.5" cy="17.4" r=".56" fill="#f0f"/>
<circle cx="14.5" cy="17.4" r=".56" fill="none" stroke="#f0f" stroke-width=".25"/>
<circle cx="252" cy="17.4" r=".56" fill="#f0f"/>
<circle cx="252" cy="17.4" r=".56" fill="none" stroke="#f0f" stroke-width=".25"/>
<circle cx="237.5" cy="17.4" r=".56" fill="#f0f"/>
<circle cx="237.5" cy="17.4" r=".56" fill="none" stroke="#f0f" stroke-width=".25"/>
<circle cx="266.4" cy="17.4" r=".56" fill="#f0f"/>
<circle cx="266.4" cy="17.4" r=".56" fill="none" stroke="#f0f" stroke-width=".25"/>
<circle cx="252" cy="17.4" r=".56" fill="#f0f"/>
<circle cx="252" cy="17.4" r=".56" fill="none" stroke="#f0f" stroke-width=".25"/>
<circle cx="92.7" cy="86.9" r=".56" fill="#f0f"/>
<circle cx="92.7" cy="86.9" r=".56" fill="none" stroke="#f0f" stroke-width=".25"/>
<circle cx="92.7" cy="63.7" r=".56" fill="#f0f"/>
<circle cx="92.7" cy="63.7" r=".56" fill="none" stroke="#f0f" stroke-width=".25"/>
<circle cx="130.3" cy="17.4" r=".56" fill="#f0f"/>
<circle cx="130.3" cy="17.4" r=".56" fill="none" stroke="#f0f" stroke-width=".25"/>
<circle cx="115.8" cy="17.4" r=".56" fill="#f0f"/>
<circle cx="115.8" cy="17.4" r=".56" fill="none" stroke="#f0f" stroke-width=".25"/>
<circle cx="179.6" cy="78.2" r=".56" fill="#f0f"/>
<circle cx="179.6" cy="78.2" r=".56" fill="none" stroke="#f0f" stroke-width=".25"/>
<circle cx="257.8" cy="78.2" r=".56" fill="#f0f"/>
<circle cx="257.8" cy="78.2" r=".56" fill="none" stroke="#f0f" stroke-width=".25"/>
<circle cx="243.3" cy="78.2" r=".56" fill="#f0f"/>
<circle cx="243.3" cy="78.2" r=".56" fill="none" stroke="#f0f" stroke-width=".25"/>
<circle cx="188.2" cy="78.2" r=".56" fill="#f0f"/>
<circle cx="188.2" cy="78.2" r=".56" fill="none" stroke="#f0f" stroke-width=".25"/>
<circle cx="52.1" cy="165.1" r=".56" fill="#f0f"/>
<circle cx="52.1" cy="165.1" r=".56" fill="none" stroke="#f0f" stroke-width=".25"/>
<circle cx="26.1" cy="165.1" r=".56" fill="#f0f"/>
<circle cx="26.1" cy="165.1" r=".56" fill="none" stroke="#f0f" stroke-width=".25"/>
<circle cx="234.6" cy="150.6" r=".56" fill="#f0f"/>
<circle cx="234.6" cy="150.6" r=".56" fill="none" stroke="#f0f" stroke-width=".25"/>
<circle cx="249.1" cy="150.6" r=".56" fill="#f0f"/>
<circle cx="249.1" cy="150.6" r=".56" fill="none" stroke="#f0f" stroke-width=".25"/>
<circle cx="179.6" cy="141.9" r=".56" fill="#f0f"/>
<circle cx="179.6" cy="141.9" r=".56" fill="none" stroke="#f0f" stroke-width=".25"/>
<circle cx="179.6" cy="156.4" r=".56" fill="#f0f"/>
<circle cx="179.6" cy="156.4" r=".56" fill="none" stroke="#f0f" stroke-width=".25"/>
<circle cx="249.1" cy="141.9" r=".56" fill="#f0f"/>
<circle cx="249.1" cy="141.9" r=".56" fill="none" stroke="#f0f" stroke-width=".25"/>
<circle cx="147.7" cy="78.2" r=".56" fill="#f0f"/>
<circle cx="147.7" cy="78.2" r=".56" fill="none" stroke="#f0f" stroke-width=".25"/>
<circle cx="92.7" cy="95.5" r=".56" fill="#f0f"/>
<circle cx="92.7" cy="95.5" r=".56" fill="none" stroke="#f0f" stroke-width=".25"/>
<circle cx="40.6" cy="86.9" r=".56" fill="#f0f"/>
<circle cx="40.6" cy="86.9" r=".56" fill="none" stroke="#f0f" stroke-width=".25"/>
<circle cx="31.9" cy="86.9" r=".56" fill="#f0f"/>
<circle cx="31.9" cy="86.9" r=".56" fill="none" stroke="#f0f" stroke-width=".25"/>
<circle cx="136.1" cy="147.7" r=".56" fill="#f0f"/>
<circle cx="136.1" cy="147.7" r=".56" fill="none" stroke="#f0f" stroke-width=".25"/>
<circle cx="84" cy="147.7" r=".56" fill="#f0f"/>
<circle cx="84" cy="147.7" r=".56" fill="none" stroke="#f0f" stroke-width=".25"/>
<circle cx="52.1" cy="86.9" r=".56" fill="#f0f"/>
<circle cx="52.1" cy="86.9" r=".56" fill="none" stroke="#f0f" stroke-width=".25"/>
<circle cx="110.1" cy="167.9" r=".56" fill="#f0f"/>
<circle cx="110.1" cy="167.9" r=".56" fill="none" stroke="#f0f" stroke-width=".25"/>
<circle cx="127.5" cy="81.1" r=".56" fill="#f0f"/>
<circle cx="127.5" cy="81.1" r=".56" fill="none" stroke="#f0f" stroke-width=".25"/>
<circle cx="52.1" cy="130.3" r=".56" fill="#f0f"/>
<circle cx="52.1" cy="130.3" r=".56" fill="none" stroke="#f0f" stroke-width=".25"/>
<circle cx="223" cy="17.4" r=".56" fill="#f0f"/>
<circle cx="223" cy="17.4" r=".56" fill="none" stroke="#f0f" stroke-width=".25"/>
<circle cx="43.5" cy="17.4" r=".56" fill="#f0f"/>
<circle cx="43.5" cy="17.4" r=".56" fill="none" stroke="#f0f" stroke-width=".25"/>
<circle cx="29" cy="17.4" r=".56" fill="#f0f"/>
<circle cx="29" cy="17.4" r=".56" fill="none" stroke="#f0f" stroke-width=".25"/>
<circle cx="162.2" cy="17.4" r=".57" fill="#f0f"/>
<circle cx="162.2" cy="17.4" r=".57" fill="none" stroke="#f0f" stroke-width=".25"/>
<circle cx="144.8" cy="17.4" r=".56" fill="#f0f"/>
<circle cx="144.8" cy="17.4" r=".56" fill="none" stroke="#f0f" stroke-width=".25"/>
<circle cx="60.9" cy="17.4" r=".57" fill="#f0f"/>
<circle cx="60.9" cy="17.4" r=".57" fill="none" stroke="#f0f" stroke-width=".25"/>
<circle cx="43.5" cy="17.4" r=".56" fill="#f0f"/>
<circle cx="43.5" cy="17.4" r=".56" fill="none" stroke="#f0f" stroke-width=".25"/>
<text font-size="7.8" x="11.6" y="197.3">圆圆圆圆圆圆圆:BS4X-2017-A版，官官官官:www.bspilot.com</text>
<g font-size="4.9">
<text x="37.7" y="53.1">(电电工工)</text>
<text x="5.8" y="64.7">(电电无无)</text>
<text x="98.5" y="93.7">(电电无无无无)</text>
</g>
<g font-size="2.6">
<text x="13.1" y="10.5">5V</text>
<text x="263.6" y="11">3V3</text>
<text x="69" y="16.8">1</text>
<text x="91.9" y="16.8">5</text>
<text x="69" y="19.6">2</text>
<text x="69" y="22.6">3</text>
<text x="91.9" y="22.6">4</text>
<text x="91.3" y="53.9">VIN</text>
<text x="98" y="71.8">5</text>
<text x="115" y="71.8">1</text>
<text x="178.1" y="71.3">5V</text>
<text x="254.9" y="69">3V3_EXT</text>
<text x="115" y="74.7">2</text>
<text x="115" y="77.6">3</text>
<text x="196.4" y="77.6">1</text>
<text x="219.3" y="77.6">5</text>
<text x="16.8" y="81.7" transform="rotate(-90 16.8 81.7)">2</text>
<text x="19.7" y="81.7" transform="rotate(-90 19.7 81.7)">1</text>
<text x="38.3" y="80">BAT</text>
<text x="115" y="80.5">4</text>
<text x="159.3" y="78.8">5V</text>
<text x="196.4" y="80.5">2</text>
<text x="196.4" y="83.4">3</text>
<text x="219.3" y="83.4">4</text>
<text x="82.6" y="123.4">VIN</text>
<text x="134.7" y="123.4">5V</text>
<text x="11.3" y="130.9">5V_USB</text>
<text x="60.9" y="130.9">5V</text>
<text x="178.1" y="135">5V</text>
<text x="243.9" y="135">3V3_BARO</text>
<text x="199.3" y="149.9">1</text>
<text x="199.3" y="152.9">2</text>
<text x="199.3" y="155.7">3</text>
<text x="107.8" y="176.1">3V3</text>
</g>
<g font-size="2.6" fill="#000080">
<text x="74.5" y="12.8">U1</text>
<text x="19.2" y="28.4">C3</text>
<text x="33.7" y="28.4">C29</text>
<text x="50.5" y="28.4">C4</text>
<text x="72.5" y="28.4">AMS1117-3.3</text>
<text x="105.4" y="28.4">C18</text>
<text x="119.9" y="28.4">C7</text>
<text x="134.4" y="28.4">C8</text>
<text x="151.8" y="28.4">C11</text>
<text x="166.3" y="28.4">C19</text>
<text x="180.8" y="28.4">C12</text>
<text x="198.1" y="28.4">C16</text>
<text x="212.6" y="28.4">C15</text>
<text x="227.1" y="28.4">C6</text>
<text x="241.6" y="28.4">C17</text>
<text x="254.9" y="28.4">100uF</text>
<text x="255.7" y="25.5">BC2</text>
<text x="19.2" y="31.9">10uF</text>
<text x="33.7" y="31.9">10uF</text>
<text x="46.7" y="31">0.1uF</text>
<text x="91" y="31.3">C5</text>
<text x="91.3" y="33.9">0.1uF</text>
<text x="105.7" y="31">0.1uF</text>
<text x="120.2" y="31">0.1uF</text>
<text x="134.7" y="31">0.1uF</text>
<text x="152.1" y="31">0.1uF</text>
<text x="166.6" y="31">0.1uF</text>
<text x="181.1" y="31">0.1uF</text>
<text x="198.4" y="31">0.1uF</text>
<text x="212.9" y="31">0.1uF</text>
<text x="227.4" y="31">0.1uF</text>
<text x="241.8" y="31">0.1uF</text>
<text x="11.6" y="69">BAT_SMD_2P</text>
<text x="58" y="69">J21</text>
<text x="105.7" y="69">J10</text>
<text x="23.2" y="77.6">J22</text>
<text x="55.1" y="74.8">POWER-SW-3PIN</text>
<text x="201.9" y="73.6">U4</text>
<text x="69.6" y="83.4">R12</text>
<text x="78.2" y="83.4">0</text>
<text x="101.4" y="86.3">POWER</text>
<text x="153.2" y="89.2">BC5</text>
<text x="199.9" y="89.2">AMS1117-3.3</text>
<text x="232.9" y="89.2">C27</text>
<text x="263.3" y="86.3">BC6</text>
<text x="263.3" y="89.2">100uF</text>
<text x="37.4" y="95">BC1</text>
<text x="69.6" y="92.1">L1</text>
<text x="78.2" y="92.1">0(nc)</text>
<text x="151.8" y="92.1">100uF</text>
<text x="186.6" y="95">C30</text>
<text x="218.4" y="92.1">C28</text>
<text x="218.7" y="94.7">0.1uF</text>
<text x="233.2" y="91.8">0.1uF</text>
<text x="37.4" y="97.9">100uF</text>
<text x="182.8" y="97.6">0.1uF</text>
<text x="98.2" y="103.7">BC4</text>
<text x="98.2" y="106.6">100uF</text>
<text x="29" y="135">D3</text>
<text x="34.8" y="135">IN5817</text>
<text x="88.7" y="135.6">R22</text>
<text x="140.8" y="135.6">R19</text>
<text x="57.7" y="138.4">BC3</text>
<text x="57.7" y="141.4">100uF</text>
<text x="88.7" y="139">100K</text>
<text x="140.8" y="139">100K</text>
<text x="202.8" y="138.4">R27</text>
<text x="211.5" y="138.4">0(NC)</text>
<text x="204.8" y="146">U5</text>
<text x="88.7" y="155.8">R21</text>
<text x="140.8" y="155.8">R20</text>
<text x="31.9" y="161.6">R4</text>
<text x="40.6" y="161.6">0</text>
<text x="88.7" y="159.3">33K</text>
<text x="106" y="161">D7</text>
<text x="106" y="157.6">IN5817</text>
<text x="123.4" y="161">D4</text>
<text x="123.4" y="157.6">IN5817</text>
<text x="140.8" y="159.3">100K</text>
<text x="202.8" y="161.6">LDO</text>
<text x="224.2" y="158.7">C22</text>
<text x="224.5" y="161.3">0.1uF</text>
<text x="253.7" y="158.7">C25</text>
<text x="168" y="167.4">0.1uF</text>
<text x="170" y="164.5">C23</text>
<text x="253.7" y="162.2">10uF</text>
<text x="31.9" y="170.3">R3</text>
<text x="40.6" y="170.3">0</text>
</g>
<g font-size="2.6" fill="#004080">
<text x="73.9" y="18.6">VIN</text>
<text x="73.9" y="21.5">GND</text>
<text x="81.1" y="18.6">VOUT</text>
<text x="73.9" y="24.4">EN</text>
<text x="83.2" y="24.4">BYP</text>
<text x="47.6" y="64.6" transform="rotate(-90 47.6 64.6)">NC3</text>
<text x="56.3" y="64.6" transform="rotate(-90 56.3 64.6)">NC2</text>
<text x="47.6" y="71" transform="rotate(-90 47.6 71)">INT</text>
<text x="50.5" y="71" transform="rotate(-90 50.5 71)">COM</text>
<text x="53.4" y="71" transform="rotate(-90 53.4 71)">EXT</text>
<text x="18.7" y="76.8" transform="rotate(-90 18.7 76.8)">GND</text>
<text x="21.5" y="76.8" transform="rotate(-90 21.5 76.8)">VCC</text>
<text x="102.9" y="73.6">H</text>
<text x="104.3" y="76.5">GND1</text>
<text x="107.2" y="73.6">VIN</text>
<text x="104.3" y="82.3">GND2</text>
<text x="104.9" y="79.4">5V_O</text>
<text x="201.3" y="79.4">VIN</text>
<text x="201.3" y="82.3">GND</text>
<text x="208.5" y="79.4">VOUT</text>
<text x="201.3" y="85.2">EN</text>
<text x="210.6" y="85.2">BYP</text>
<text x="204.2" y="151.8">GND</text>
<text x="204.2" y="154.7">OUT</text>
<text x="204.2" y="157.6">IN</text>
</g>
<g font-size="2.6" fill="#00f">
<text x="263.6" y="25.6">+</text>
<text x="148.6" y="89.2">+</text>
<text x="258.7" y="86.4">+</text>
<text x="32.8" y="95">+</text>
<text x="93.6" y="103.7">+</text>
<text x="53" y="138.5">+</text>
</g>
<g font-size="2.6" fill="#f00">
<text x="55.7" y="86.3">BAT_IN</text>
<text x="87.5" y="147.1">BAT_B</text>
<text x="125.2" y="147.1">BAT_A</text>
</g>
<g font-size="2.1">
<text x="30.4" y="2.2">5</text>
<text x="85.4" y="2.2">4</text>
<text x="140.5" y="2.2">3</text>
<text x="195.4" y="2.2">2</text>
<text x="250.5" y="2.2">1</text>
<text x=".8" y="30.1">D</text>
<text x="278.8" y="30.1">D</text>
<text x=".8" y="80.8">C</text>
<text x="278.8" y="80.8">C</text>
<text x=".8" y="131.5">B</text>
<text x="278.8" y="131.5">B</text>
<text x=".8" y="182.2">A</text>
<text x="278.8" y="182.2">A</text>
<text x="30.4" y="207.8">5</text>
<text x="85.4" y="207.8">4</text>
<text x="140.5" y="207.8">3</text>
<text x="195.4" y="207.8">2</text>
<text x="250.5" y="207.8">1</text>
</g>
</svg>
